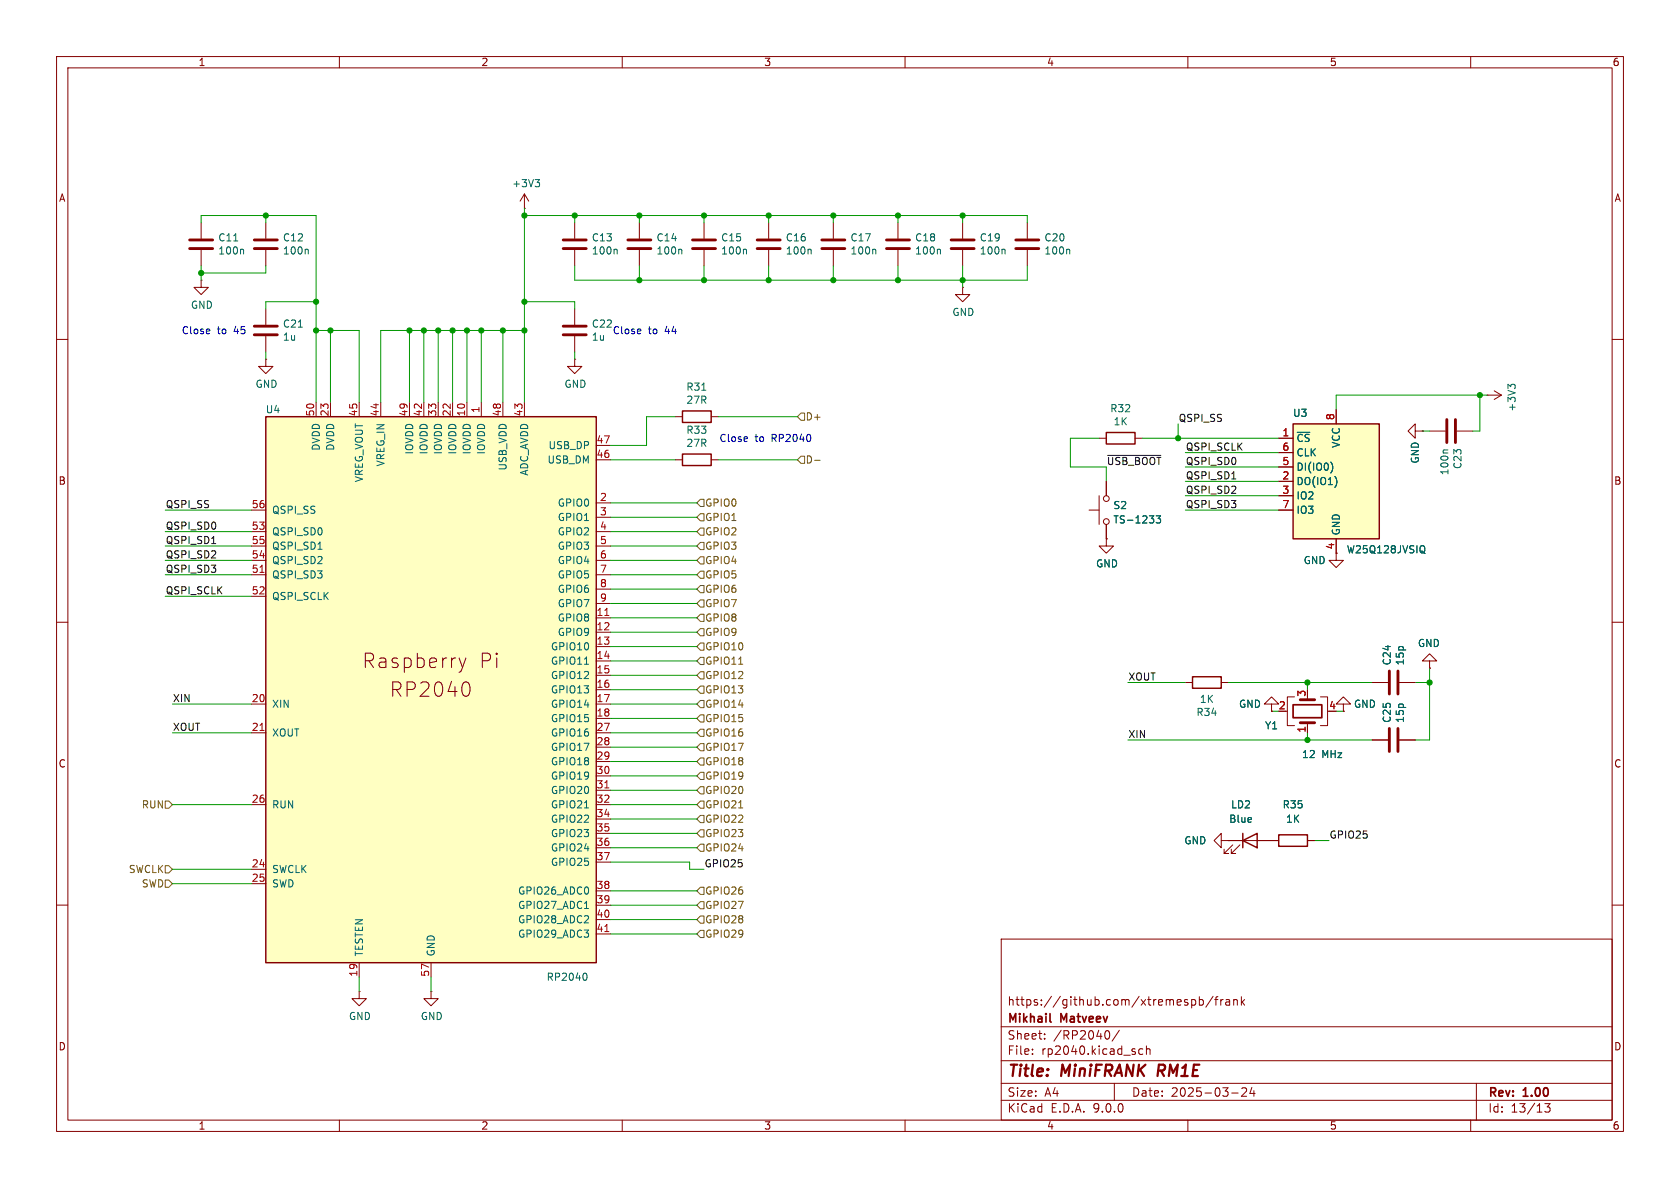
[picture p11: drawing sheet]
<svg xmlns="http://www.w3.org/2000/svg" width="297mm" height="210mm" viewBox="0 0 297 210" stroke-linecap="round" stroke-linejoin="round" font-family="sans-serif">
<g fill="none" stroke="#840000" stroke-width=".18">
<path d="M10 10h277v190h-277zM12 12h273v186h-273zM60 10v2M110 10v2M160 10v2M210 10v2M260 10v2M181.6 39.4v2.8M47 54.6v2.8M47 59.4v2.8M181.6 44.2v2.8M10 60h2"/>
<path d="M47 63.5v1.3h1.3l-1.3 1.2-1.3-1.2h1.3M47 63.5h.1M285 60h2M10 110h2M285 110h2M10 160h2M177 166h108v32h-108zM210.7 176.8l.4-.1 .3 .3v.4l-.2 .2h-.5M212 176.8l.5-.1 .2 .3v.4l-.1 .2h-.6M212 176.2v1.5M214.5 176.1l-1.3 2M214.7 176.7h.6"/>
<path d="M215.3 176.2l-.3 .2v1.3M215.8 176.7v1M216.2 176.7l-.2 .1-.2 .2M216.7 176.8h.6l.1 .9M217.4 177.1h-.5a.29 .29 0 0 0-.2 .3 .29 .29 0 0 0 .2 .3l.5-.1M218.1 176.8l.2-.1 .4 .1v.9M218.1 176.7v1M219.5 176.2v1.5M219.6 177.1l.4 .6M220 176.7l-.5 .6M285 160h2M60 198v2"/>
<path d="M110 198v2M160 198v2M177 194.5h108M177 191.5h108M177 187.5h108M177 181.5h108M182.5 186.3v.1M182.5 185.5v.1M184.7 183.6v.1M184.7 182.8v.1M195.7 182.2a.81 .81 0 0 1 .6 .6 .81 .81 0 0 1-.3 .8l-.3 .1M197 191.5v3"/>
<path d="M197.9 182.1l-1.3 2M202 185.5l-.4-.1-.3 .3v.4l.2 .2h.5M202.7 185.5l.2-.1 .3 .1 .1 .9M202.7 184.9v1.5M210 198v2M217.7 193.2h1.2M219.5 192.4l.6-.1 .2 .1 .1 .3-.9 1.1h.9M221.3 192.2l-.3 1.1h.9M221.7 192.8v1M260 198v2M261 191.5v6.5M273.1 195.1h.9l-.5 .6 .5 .1v.7l-.3 .1h-.4l-.2-.1"/>
</g>
<path d="M204.9 188.2l-.3 2" fill="none" stroke="#840000" stroke-width=".4"/>
<path d="M185.6 180.5l.2 .2" fill="none" stroke="#840000" stroke-width=".3"/>
<path d="M45 57.7h4M45 59.2h4M179.6 42.4h4M179.6 43.9h4" fill="none" stroke="#840000" stroke-width=".51"/>
<path d="M52.7 57.8h.8M188.9 44.1l.2 .1v.7" fill="none" stroke="#006464" stroke-width=".18"/>
<path d="M228.6 74.9h15.2v20.4h-15.2z" fill="#ffffc2"/>
<path d="M120.6 72.6h5.1v2.1h-5.1zM195.6 76.5h5.1v2h-5.1zM228.6 74.9h15.2v20.4h-15.2zM120.6 80.3h5.1v2h-5.1zM210.8 119.6h5.1v2.1h-5.1zM219.7 148.6l2.5-1.3v2.6zM219.7 147.3v2.6M226.1 147.6h5v2h-5z" fill="none" stroke="#840000" stroke-width=".25"/>
<g fill="none" stroke="#840000" stroke-width=".18">
<path d="M35.6 39.4v2.8M47 39.4v2.8M92.7 36.8h.1M92.7 34.3l-.8 1.3M92.7 34.3l.8 1.3M92.7 34.3v2.5M113 39.4v2.8M124.5 39.4v2.8M135.9 39.4v2.8M147.3 39.4v2.8M158.7 39.4v2.8M35.6 49.5v1.3h1.2l-1.2 1.3-1.3-1.3h1.3"/>
<path d="M35.6 49.5h.1M35.6 44.2v2.8M47 44.2v2.8M113 44.2v2.8M124.5 44.2v2.8M135.9 44.2v2.8M147.3 44.2v2.8M158.7 44.2v2.8M170.2 50.8v1.3h1.2l-1.2 1.2-1.3-1.2h1.3M170.2 50.8h.1M119.4 73.7h1.2M125.7 73.7h1.3"/>
<path d="M194.3 77.5h1.3M200.7 77.5h1.2M226.1 77.5h2.5M236.2 72.4v2.5M250.2 76.2v-1.3l-1.3 1.3 1.3 1.3v-1.3h1.3M251.5 76.2h.1M252.7 76.2h2.8M257.6 76.2h2.7M262.9 69.9h.1M262.9 69.9h2.5M264.2 69.1l1.2 .8M265.4 69.9l-1.2 .7"/>
<path d="M119.4 81.3h1.2M125.7 81.3h1.3M226.1 80h2.5M226.1 82.6h2.5M226.1 85.1h2.5M226.1 87.6h2.5M226.1 90.2h2.5M236.2 95.3v3.8h1.3l-1.3 1.2-1.3-1.2h1.3M252.7 116.8h1.3l-1.3-1.2-1.2 1.2h1.2v1.3M252.7 118.1h.1M209.5 120.7h1.3M215.9 120.7h1.3"/>
<path d="M224.8 124.5h1.3l-1.3-1.3-1.3 1.3h1.3v1.2M224.8 125.7h.1M227.3 125.7h.3M228.9 123.2h-1.3v5.1h1.3M231.1 127.8v1.7M233.4 123.2h1.3v5.1h-1.3M237.5 124.5h1.3l-1.3-1.3-1.3 1.3h1.3v1.2M237.5 125.7h.1M242.6 130.8h2.8M242.6 120.7h2.8M247.4 130.8h2.8M247.4 120.7h2.8"/>
<path d="M215.9 148.6v-1.3l-1.3 1.3 1.3 1.3v-1.3h1.3M217.2 148.6h.1M217.2 148.6h8.9M217.9 149.4l-1.5 1.5h.8h-.8v-.8M219.2 149.4l-1.5 1.5h.7h-.7v-.8M231.1 148.6h1.3"/>
</g>
<g fill="none" stroke="#006464" stroke-width=".18">
<path d="M94.6 31.7h.8l-.4 .5M95.1 32.2l.3 .3v.3l-.3 .2M41.3 42.6h.7M42.9 44.1l.2 .1v.7M54.3 44.1l.2 .1v.7M120.4 44.1l.1 .1v.7M131.8 44.1l.2 .1v.7M143.2 44.1l.2 .1v.7M154.6 44.1l.2 .1v.7M166.1 44.1l.2 .1v.7M124.1 69h.7M256 79.5h-.7l-.2 .2"/>
<path d="M267.1 68.4l-.5-.5v.8M267.1 68.2l.2-.3h.3l.3 .3M235.3 81.7a1.49 1.49 0 0 1 0 1.9M236.3 84.8v.8M251.5 97.5l.4 .4M251.6 96.5h.1a.81 .81 0 0 1-.1 1.2"/>
</g>
<g fill="none" stroke="#840000" stroke-width=".51">
<path d="M33.5 42.4h4.1M33.5 43.9h4.1M45 42.4h4M45 43.9h4M111 42.4h4.1M111 43.9h4.1M122.4 42.4h4.1M122.4 43.9h4.1M133.9 42.4h4M133.9 43.9h4M145.3 42.4h4.1M145.3 43.9h4.1"/>
<path d="M156.7 42.4h4.1M156.7 43.9h4.1M255.8 74.2v4M257.3 74.2v4M245.6 118.6v4.1M247.1 118.6v4.1M229.9 127.8h2.5M229.9 123.7h2.5M245.6 128.8v4M247.1 128.8v4"/>
</g>
<path d="M228.6 124.6h5.1v2.3h-5.1z" fill="none" stroke="#840000" stroke-width=".3"/>
<path d="M47 73.7h58.4v96.5h-58.4z" fill="#ffffc2"/>
<path d="M47 73.7h58.4v96.5h-58.4z" fill="none" stroke="#840000" stroke-width=".25"/>
<g fill="none" stroke="#840000" stroke-width=".18">
<path d="M101.6 39.4v2.8M170.2 39.4v2.8M101.6 44.2v2.8M101.6 54.6v2.8M101.6 59.4v2.8M170.2 44.2v2.8M55.9 71.1v2.6M58.4 71.1v2.6M63.5 71.1v2.6M67.3 71.1v2.6M72.4 71.1v2.6M74.9 71.1v2.6"/>
<path d="M77.5 71.1v2.6M80 71.1v2.6M82.5 71.1v2.6M85.1 71.1v2.6M88.9 71.1v2.6M92.7 71.1v2.6M101.6 63.5v1.3h1.3l-1.3 1.2-1.3-1.2h1.3M101.6 63.5h.1M105.4 78.7h2.5M226.1 77.5h2.5M236.2 72.4v2.5M251.5 76.2h.1"/>
<path d="M44.4 90.2h2.6M44.4 94h2.6M44.4 96.5h2.6M44.4 99.1h2.6M105.4 94h2.5M105.4 96.5h2.5M105.4 99.1h2.5M105.4 81.3h2.5M105.4 88.9h2.5M105.4 91.4h2.5M192.5 90.2h1.8M194.3 87.6v5.1"/>
<path d="M195.6 95.3v1.2h1.2l-1.2 1.3-1.3-1.3h1.3M195.6 95.3h.1M195.6 85.1v2.5M195.6 92.7v2.6M226.1 90.2h2.5M226.1 80h2.5M226.1 82.6h2.5M226.1 85.1h2.5M226.1 87.6h2.5M236.2 95.3v2.5M44.4 101.6h2.6M44.4 105.4h2.6"/>
<path d="M81.2 116.3l.6 1.7M81.8 118l-.3 .6M82.4 116.3l-.6 1.7M105.4 101.6h2.5M105.4 104.1h2.5M105.4 106.7h2.5M105.4 109.2h2.5M105.4 111.8h2.5M105.4 114.3h2.5M105.4 116.8h2.5M105.4 119.4h2.5M252.7 118.1h.1"/>
<path d="M44.4 124.5h2.6M44.4 129.5h2.6M82.7 120.7a1.9 1.9 0 0 1 0 2.3M105.4 124.5h2.5M105.4 129.5h2.5M105.4 121.9h2.5M105.4 127h2.5M105.4 132.1h2.5M105.4 134.6h2.5M105.4 137.2h2.5M105.4 139.7h2.5M224.8 125.7h.1"/>
<path d="M231.1 128.3v1.2M237.5 125.7h.1M242.6 120.7h2.8M242.6 130.8h2.8M247.4 120.7h2.8M247.4 130.8h2.8M44.4 142.2h2.6M44.4 153.7h2.6M44.4 156.2h2.6M105.4 142.2h2.5M105.4 144.8h2.5M105.4 147.3h2.5"/>
<path d="M105.4 149.9h2.5M105.4 152.4h2.5M105.4 157.5h2.5M217.2 148.6h.1M217.2 148.6h2.5M222.2 148.6h3.9M231.1 148.6h1.3M63.5 175.3v1.2h1.3l-1.3 1.3-1.3-1.3h1.3M63.5 175.3h.1M63.5 170.2v2.5M76.2 175.3v1.2h1.3l-1.3 1.3-1.3-1.3h1.3M76.2 175.3h.1"/>
<path d="M76.2 170.2v2.5M105.4 160h2.5M105.4 162.6h2.5M105.4 165.1h2.5"/>
<circle cx="195.6" cy="92.2" r=".51"/>
<circle cx="195.6" cy="88.1" r=".51"/>
</g>
<path d="M108.9 44.1l.2 .1v.7M177.5 44.1l.2 .1v.7M56.2 97.1h.7M204.4 91.2h.8l-.4 .5 .3 .1v.5l-.2 .2-.5-.2M235.3 81.7a1.49 1.49 0 0 1 0 1.9M236.3 84.8v.8M251.5 97.5l.4 .4M251.6 96.5h.1a.81 .81 0 0 1-.1 1.2M103.3 117.4h.8M103.3 142.8h.8M103.3 160.6h.8M103.5 172a.79 .79 0 0 1 0 1.3" fill="none" stroke="#006464" stroke-width=".18"/>
<path d="M46 101.2h.7M106.9 108.8h.7M46 129.1h.7M106.9 139.3h.7M106.9 164.7h.7" fill="none" stroke="#a90000" stroke-width=".18"/>
<path d="M99.6 42.4h4M99.6 43.9h4M99.6 57.7h4M99.6 59.2h4M168.1 42.4h4.1M168.1 43.9h4.1" fill="none" stroke="#840000" stroke-width=".51"/>
<g fill="none" stroke="#725600" stroke-width=".18">
<path d="M141.6 73h.6v1.3h-.6l-.6-.6zM123.8 93.3h.7v1.3h-.7l-.6-.6zM123.8 95.9h.7v1.3h-.7l-.6-.7zM123.8 90.8h.7v1.3h-.7l-.6-.7zM123.8 98.4h.7v1.3h-.7l-.6-.6zM123.8 88.3h.7v1.2h-.7l-.6-.6zM141.6 80.6h.6v1.3h-.6l-.6-.6zM144 81.4h1M123.8 108.6h.7v1.3h-.7l-.6-.7zM123.8 116.2h.7v1.3h-.7l-.6-.7zM123.8 106h.7v1.3h-.7l-.6-.6zM123.8 113.7h.7v1.2h-.7l-.6-.6z"/>
<path d="M123.8 118.7h.7v1.3h-.7l-.6-.6zM123.8 111.1h.7v1.3h-.7l-.6-.6zM123.8 101h.7v1.2h-.7l-.6-.6zM123.8 103.5h.7v1.3h-.7l-.6-.7zM130.6 117.4h.7M123.8 126.4h.7v1.2h-.7l-.6-.6zM123.8 128.9h.7v1.3h-.7l-.6-.7zM123.8 139.1h.7v1.2h-.7l-.6-.6zM123.8 123.8h.7v1.3h-.7l-.6-.6zM123.8 131.4h.7v1.3h-.7l-.6-.6zM123.8 136.5h.7v1.3h-.7l-.6-.6zM123.8 121.3h.7v1.3h-.7l-.6-.7z"/>
<path d="M123.8 134h.7v1.3h-.7l-.6-.7zM29.2 141.6h.6l.7 .6-.7 .7h-.6zM29.2 153h.6l.7 .7-.7 .6h-.6zM29.2 155.6h.6l.7 .6-.7 .6h-.6zM123.8 156.8h.7v1.3h-.7l-.6-.6zM123.8 159.4h.7v1.3h-.7l-.6-.7zM123.8 141.6h.7v1.3h-.7l-.6-.7zM123.8 144.1h.7v1.3h-.7l-.6-.6zM123.8 146.7h.7v1.3h-.7l-.6-.7zM123.8 149.2h.7v1.3h-.7l-.6-.6zM130.6 142.8h.7M123.8 161.9h.7v1.3h-.7l-.6-.6z"/>
<path d="M123.8 164.5h.7v1.2h-.7l-.6-.6z"/>
</g>
<path d="M37.4 96.1h.7M195.8 80.5h9.4M217.8 84.7h.7" fill="none" stroke="#0f0f0f" stroke-width=".18"/>
<g fill="none" stroke="#009600" stroke-width=".18">
<path d="M35.6 39.4v-1.3h20.3v33M47 38.1v1.3M92.7 38.1h88.9v1.3M92.7 36.8v34.3M101.6 38.1v1.3M113 38.1v1.3M124.5 38.1v1.3M135.9 38.1v1.3M147.3 38.1v1.3M158.7 38.1v1.3M170.2 38.1v1.3M35.6 47v2.5"/>
<path d="M47 47v1.3h-11.4M55.9 58.4h7.6v12.7M55.9 53.3h-8.9v1.3M58.4 58.4v12.7M72.4 58.4v12.7M74.9 58.4v12.7M77.5 58.4v12.7M80 58.4v12.7M82.5 58.4v12.7M85.1 58.4v12.7M88.9 58.4v12.7M92.7 58.4h-25.4v12.7"/>
<path d="M92.7 53.3h8.9v1.3M101.6 47v2.5h80v-2.5M113 47v2.5M124.5 47v2.5M135.9 47v2.5M147.3 47v2.5M158.7 47v2.5M170.2 47v3.8M47 62.2v1.3M101.6 62.2v1.3M119.4 73.7h-5.1v5h-6.4M127 73.7h14"/>
<path d="M194.3 77.5h-5.1v5.1h6.4v2.5M201.9 77.5h24.2M208.3 74.9v2.6M251.5 76.2h1.2M261.6 69.9v6.3h-1.3M262.9 69.9h-26.7v2.5M29.2 94h15.2M29.2 96.5h15.2M29.2 99.1h15.2M29.2 90.2h15.2M107.9 94h15.3M107.9 91.4h15.3"/>
<path d="M107.9 96.5h15.3M107.9 99.1h15.3M107.9 81.3h11.5M107.9 88.9h15.3M127 81.3h14M209.5 90.2h16.6M209.5 82.6h16.6M209.5 80h16.6M209.5 87.6h16.6M209.5 85.1h16.6M29.2 101.6h15.2M29.2 105.4h15.2"/>
<path d="M107.9 119.4h15.3M107.9 116.8h15.3M107.9 109.2h15.3M107.9 111.8h15.3M107.9 106.7h15.3M107.9 114.3h15.3M107.9 101.6h15.3M107.9 104.1h15.3M252.7 118.1v12.7h-2.5M30.5 124.5h13.9M30.5 129.5h13.9M107.9 121.9h15.3"/>
<path d="M107.9 124.5h15.3M107.9 127h15.3M107.9 129.5h15.3M107.9 139.7h15.3M107.9 132.1h15.3M107.9 137.2h15.3M107.9 134.6h15.3M199.4 120.7h10.1M199.4 130.8h43.2M217.2 120.7h25.4M224.8 125.7h1.3M231.1 120.7v1.2"/>
<path d="M231.1 129.5v1.3M236.2 125.7h1.3M250.2 120.7h2.5M30.5 153.7h13.9M30.5 142.2h13.9M30.5 156.2h13.9M107.9 152.4h14v1.3h2.6M107.9 142.2h15.3M107.9 157.5h15.3M107.9 147.3h15.3M107.9 149.9h15.3M107.9 144.8h15.3"/>
<path d="M232.4 148.6h2.5M63.5 172.7v2.6M76.2 172.7v2.6M107.9 160h15.3M107.9 165.1h15.3M107.9 162.6h15.3"/>
</g>
<g fill="#009600" stroke="#009600" stroke-width=".18">
<circle cx="170.2" cy="49.5" r=".46"/>
<circle cx="208.3" cy="77.5" r=".46"/>
<circle cx="261.6" cy="69.9" r=".46"/>
<circle cx="170.2" cy="38.1" r=".46"/>
<circle cx="92.7" cy="53.3" r=".46"/>
<circle cx="92.7" cy="58.4" r=".46"/>
<circle cx="113" cy="49.5" r=".46"/>
<circle cx="113" cy="38.1" r=".46"/>
<circle cx="82.5" cy="58.4" r=".46"/>
<circle cx="80" cy="58.4" r=".46"/>
<circle cx="77.5" cy="58.4" r=".46"/>
<circle cx="101.6" cy="38.1" r=".46"/>
<circle cx="92.7" cy="38.1" r=".46"/>
<circle cx="88.9" cy="58.4" r=".46"/>
<circle cx="85.1" cy="58.4" r=".46"/>
<circle cx="58.4" cy="58.4" r=".46"/>
<circle cx="72.4" cy="58.4" r=".46"/>
<circle cx="55.9" cy="53.3" r=".46"/>
<circle cx="35.6" cy="48.3" r=".46"/>
<circle cx="55.9" cy="58.4" r=".46"/>
<circle cx="47" cy="38.1" r=".46"/>
<circle cx="74.9" cy="58.4" r=".46"/>
<circle cx="158.7" cy="49.5" r=".46"/>
<circle cx="147.3" cy="49.5" r=".46"/>
<circle cx="135.9" cy="38.1" r=".46"/>
<circle cx="147.3" cy="38.1" r=".46"/>
<circle cx="135.9" cy="49.5" r=".46"/>
<circle cx="158.7" cy="38.1" r=".46"/>
<circle cx="124.5" cy="38.1" r=".46"/>
<circle cx="124.5" cy="49.5" r=".46"/>
<circle cx="252.7" cy="120.7" r=".46"/>
<circle cx="231.1" cy="120.7" r=".46"/>
<circle cx="231.1" cy="130.8" r=".46"/>
</g>
<g font-size="3.5" fill="#840000">
<text x="64" y="118.3">Raspberry</text>
<text x="84.6" y="118.3">Pi</text>
<text x="68.8" y="123.4">RP2040</text>
</g>
<g font-size="2.8" fill="#840000">
<text x="178" y="190.9">Title:</text>
<text x="187.7" y="190.9">MiniFRANK</text>
<text x="205.5" y="190.9">RM1E</text>
</g>
<g font-size="2.1" fill="#840000">
<text x="178" y="178">https://github.com/xtremespb/frank</text>
<text x="178" y="184">Sheet:</text>
<text x="178" y="181.2">Mikhail</text>
<text x="186.2" y="184">/RP2040/</text>
<text x="187.6" y="181.2">Matveev</text>
<text x="178" y="186.7">File:</text>
<text x="184.1" y="186.7">rp2040.kicad_sch</text>
<text x="178" y="196.9">KiCad</text>
<text x="178" y="194.1">Size:</text>
<text x="184.7" y="194.1">A4</text>
<text x="185.7" y="196.9">E.D.A.</text>
<text x="193.3" y="196.9">9.0.0</text>
<text x="200" y="194.1">Date:</text>
<text x="207" y="194.1">2025-03-24</text>
<text x="263" y="194.3">Rev:</text>
<text x="263" y="196.9">Id:</text>
<text x="267.1" y="196.9">13/13</text>
<text x="269.4" y="194.3">1.00</text>
</g>
<g font-size="1.8" fill="#840000">
<text x="35" y="11.9">1</text>
<text x="85" y="11.9">2</text>
<text x="135" y="11.9">3</text>
<text x="185" y="11.9">4</text>
<text x="235" y="11.9">5</text>
<text x="285" y="11.9">6</text>
<text x="10.3" y="35.9">A</text>
<text x="285.3" y="35.9">A</text>
<text x="10.3" y="85.9">B</text>
<text x="285.3" y="85.9">B</text>
<text x="236" y="97.2" transform="rotate(-90 236 97.2)">4</text>
<text x="10.3" y="135.9">C</text>
<text x="285.3" y="135.9">C</text>
<text x="10.3" y="185.9">D</text>
<text x="285.3" y="185.9">D</text>
<text x="35" y="199.9">1</text>
<text x="85" y="199.9">2</text>
<text x="135" y="199.9">3</text>
<text x="185" y="199.9">4</text>
<text x="235" y="199.9">5</text>
<text x="285" y="199.9">6</text>
</g>
<g font-size="1.8" fill="#006464">
<text x="90.4" y="33.3">+3V3</text>
<text x="38.5" y="45.2">100n</text>
<text x="38.5" y="42.9">C11</text>
<text x="49.9" y="45.2">100n</text>
<text x="49.9" y="42.9">C12</text>
<text x="104.5" y="45.2">100n</text>
<text x="104.5" y="42.9">C13</text>
<text x="116" y="45.2">100n</text>
<text x="116" y="42.9">C14</text>
<text x="127.4" y="45.2">100n</text>
<text x="127.4" y="42.9">C15</text>
<text x="138.8" y="45.2">100n</text>
<text x="138.8" y="42.9">C16</text>
<text x="150.3" y="45.2">100n</text>
<text x="150.3" y="42.9">C17</text>
<text x="161.7" y="45.2">100n</text>
<text x="161.7" y="42.9">C18</text>
<text x="173.1" y="45.2">100n</text>
<text x="173.1" y="42.9">C19</text>
<text x="184.5" y="45.2">100n</text>
<text x="184.5" y="42.9">C20</text>
<text x="33.7" y="54.8">GND</text>
<text x="49.9" y="58.1">C21</text>
<text x="104.5" y="58.1">C22</text>
<text x="168.3" y="56.1">GND</text>
<text x="49.9" y="60.4">1u</text>
<text x="104.5" y="60.4">1u</text>
<text x="45.1" y="68.8">GND</text>
<text x="99.7" y="68.8">GND</text>
<text x="121.2" y="69.3">R31</text>
<text x="121.2" y="71.6">27R</text>
<text x="46.9" y="73.3">U4</text>
<text x="121.2" y="76.9">R33</text>
<text x="196.2" y="73.1">R32</text>
<text x="196.8" y="75.4">1K</text>
<text x="228.5" y="73.9">U3</text>
<text x="268.1" y="72.9" transform="rotate(-90 268.1 72.9)">+3V3</text>
<text x="56.7" y="79.8" transform="rotate(-90 56.7 79.8)">DVDD</text>
<text x="59.3" y="79.8" transform="rotate(-90 59.3 79.8)">DVDD</text>
<text x="68.2" y="82.6" transform="rotate(-90 68.2 82.6)">VREG_IN</text>
<text x="73.3" y="80.4" transform="rotate(-90 73.3 80.4)">IOVDD</text>
<text x="75.8" y="80.4" transform="rotate(-90 75.8 80.4)">IOVDD</text>
<text x="78.3" y="80.4" transform="rotate(-90 78.3 80.4)">IOVDD</text>
<text x="80.9" y="80.4" transform="rotate(-90 80.9 80.4)">IOVDD</text>
<text x="83.4" y="80.4" transform="rotate(-90 83.4 80.4)">IOVDD</text>
<text x="86" y="80.4" transform="rotate(-90 86 80.4)">IOVDD</text>
<text x="89.8" y="83.3" transform="rotate(-90 89.8 83.3)">USB_VDD</text>
<text x="96.7" y="82.1">USB_DM</text>
<text x="96.9" y="79.6">USB_DP</text>
<text x="121.2" y="79.2">27R</text>
<text x="229.1" y="78.3">~{CS}</text>
<text x="229.1" y="80.9">CLK</text>
<text x="229.1" y="83.4">DI(IO0)</text>
<text x="237.1" y="79.3" transform="rotate(-90 237.1 79.3)">VCC</text>
<text x="251.1" y="82" transform="rotate(-90 251.1 82)">GND</text>
<text x="258.6" y="83" transform="rotate(-90 258.6 83)">C23</text>
<text x="64.4" y="85.3" transform="rotate(-90 64.4 85.3)">VREG_VOUT</text>
<text x="93.6" y="84.2" transform="rotate(-90 93.6 84.2)">ADC_AVDD</text>
<text x="98.5" y="89.8">GPIO0</text>
<text x="229.1" y="86">DO(IO1)</text>
<text x="229.1" y="88.5">IO2</text>
<text x="256.3" y="84.1" transform="rotate(-90 256.3 84.1)">100n</text>
<text x="48" y="91">QSPI_SS</text>
<text x="48" y="94.8">QSPI_SD0</text>
<text x="98.5" y="92.3">GPIO1</text>
<text x="98.5" y="94.8">GPIO2</text>
<text x="196.7" y="92.7">TS-1233</text>
<text x="196.7" y="90.2">S2</text>
<text x="229.1" y="91">IO3</text>
<text x="237.1" y="94.7" transform="rotate(-90 237.1 94.7)">GND</text>
<text x="48" y="97.4">QSPI_SD1</text>
<text x="48" y="99.9">QSPI_SD2</text>
<text x="98.5" y="97.4">GPIO3</text>
<text x="98.5" y="99.9">GPIO4</text>
<text x="193.7" y="100.5">GND</text>
<text x="230.4" y="99.9">GND</text>
<text x="238" y="98">W25Q128JVSIQ</text>
<text x="48" y="102.5">QSPI_SD3</text>
<text x="48" y="106.3">QSPI_SCLK</text>
<text x="98.5" y="102.5">GPIO5</text>
<text x="98.5" y="105">GPIO6</text>
<text x="98.5" y="107.5">GPIO7</text>
<text x="98.5" y="110.1">GPIO8</text>
<text x="98.5" y="112.6">GPIO9</text>
<text x="97.3" y="115.2">GPIO10</text>
<text x="97.3" y="117.7">GPIO11</text>
<text x="246.1" y="117.7" transform="rotate(-90 246.1 117.7)">C24</text>
<text x="248.4" y="117.7" transform="rotate(-90 248.4 117.7)">15p</text>
<text x="250.6" y="114.6">GND</text>
<text x="48" y="125.3">XIN</text>
<text x="97.3" y="120.2">GPIO12</text>
<text x="97.3" y="122.8">GPIO13</text>
<text x="97.3" y="125.3">GPIO14</text>
<text x="212" y="124.5">1K</text>
<text x="218.9" y="125.3">GND</text>
<text x="239.3" y="125.3">GND</text>
<text x="48" y="130.4">XOUT</text>
<text x="97.3" y="127.9">GPIO15</text>
<text x="97.3" y="130.4">GPIO16</text>
<text x="211.4" y="126.8">R34</text>
<text x="223.5" y="129.1">Y1</text>
<text x="246.1" y="127.9" transform="rotate(-90 246.1 127.9)">C25</text>
<text x="248.4" y="127.9" transform="rotate(-90 248.4 127.9)">15p</text>
<text x="97.3" y="132.9">GPIO17</text>
<text x="97.3" y="135.5">GPIO18</text>
<text x="230.1" y="134.2">12</text>
<text x="233.7" y="134.2">MHz</text>
<text x="48" y="143.1">RUN</text>
<text x="97.3" y="138">GPIO19</text>
<text x="97.3" y="140.6">GPIO20</text>
<text x="97.3" y="143.1">GPIO21</text>
<text x="217.5" y="143.1">LD2</text>
<text x="226.7" y="143.1">R35</text>
<text x="97.3" y="145.6">GPIO22</text>
<text x="97.3" y="148.2">GPIO23</text>
<text x="209.3" y="149.5">GND</text>
<text x="217.2" y="145.6">Blue</text>
<text x="227.3" y="145.6">1K</text>
<text x="48" y="154.5">SWCLK</text>
<text x="97.3" y="150.7">GPIO24</text>
<text x="97.3" y="153.3">GPIO25</text>
<text x="48" y="157.1">SWD</text>
<text x="91.5" y="158.3">GPIO26_ADC0</text>
<text x="91.5" y="160.9">GPIO27_ADC1</text>
<text x="91.5" y="163.4">GPIO28_ADC2</text>
<text x="91.5" y="166">GPIO29_ADC3</text>
<text x="64.4" y="169.2" transform="rotate(-90 64.4 169.2)">TESTEN</text>
<text x="77.1" y="169.2" transform="rotate(-90 77.1 169.2)">GND</text>
<text x="96.5" y="173.6">RP2040</text>
<text x="61.6" y="180.5">GND</text>
<text x="74.3" y="180.5">GND</text>
</g>
<g font-size="1.8" fill="#0000c2">
<text x="32" y="59.3">Close</text>
<text x="38.4" y="59.3">to</text>
<text x="41.4" y="59.3">45</text>
<text x="108.2" y="59.3">Close</text>
<text x="114.6" y="59.3">to</text>
<text x="117.6" y="59.3">44</text>
<text x="127.1" y="78.3">Close</text>
<text x="133.5" y="78.3">to</text>
<text x="136.5" y="78.3">RP2040</text>
</g>
<g font-size="1.8" fill="#a90000">
<text x="55.6" y="73.7" transform="rotate(-90 55.6 73.7)">50</text>
<text x="58.2" y="73.7" transform="rotate(-90 58.2 73.7)">23</text>
<text x="63.2" y="73.7" transform="rotate(-90 63.2 73.7)">45</text>
<text x="67.1" y="73.7" transform="rotate(-90 67.1 73.7)">44</text>
<text x="72.1" y="73.7" transform="rotate(-90 72.1 73.7)">49</text>
<text x="74.7" y="73.7" transform="rotate(-90 74.7 73.7)">42</text>
<text x="77.2" y="73.7" transform="rotate(-90 77.2 73.7)">33</text>
<text x="79.8" y="73.7" transform="rotate(-90 79.8 73.7)">22</text>
<text x="82.3" y="73.7" transform="rotate(-90 82.3 73.7)">10</text>
<text x="84.8" y="73.1" transform="rotate(-90 84.8 73.1)">1</text>
<text x="88.6" y="73.7" transform="rotate(-90 88.6 73.7)">48</text>
<text x="92.5" y="73.7" transform="rotate(-90 92.5 73.7)">43</text>
<text x="226.6" y="77.2">1</text>
<text x="236" y="74.4" transform="rotate(-90 236 74.4)">8</text>
<text x="105.4" y="78.5">47</text>
<text x="105.4" y="81">46</text>
<text x="226.6" y="79.8">6</text>
<text x="226.6" y="82.3">5</text>
<text x="44.4" y="89.9">56</text>
<text x="106" y="88.6">2</text>
<text x="226.6" y="84.8">2</text>
<text x="226.6" y="87.4">3</text>
<text x="226.6" y="89.9">7</text>
<text x="44.4" y="93.7">53</text>
<text x="106" y="91.2">3</text>
<text x="106" y="93.7">4</text>
<text x="44.4" y="96.3">55</text>
<text x="44.4" y="98.8">54</text>
<text x="44.4" y="101.3">51</text>
<text x="106" y="96.3">5</text>
<text x="106" y="98.8">6</text>
<text x="106" y="101.3">7</text>
<text x="44.4" y="105.2">52</text>
<text x="106" y="103.9">8</text>
<text x="106" y="106.4">9</text>
<text x="105.4" y="109">11</text>
<text x="105.4" y="111.5">12</text>
<text x="105.4" y="114">13</text>
<text x="105.4" y="116.6">14</text>
<text x="105.4" y="119.1">15</text>
<text x="44.4" y="124.2">20</text>
<text x="105.4" y="121.7">16</text>
<text x="105.4" y="124.2">17</text>
<text x="226" y="125.5">2</text>
<text x="230.9" y="123.3" transform="rotate(-90 230.9 123.3)">3</text>
<text x="234.9" y="125.5">4</text>
<text x="44.4" y="129.3">21</text>
<text x="105.4" y="126.7">18</text>
<text x="105.4" y="129.3">27</text>
<text x="105.4" y="131.8">28</text>
<text x="230.9" y="129.6" transform="rotate(-90 230.9 129.6)">1</text>
<text x="105.4" y="134.4">29</text>
<text x="105.4" y="136.9">30</text>
<text x="44.4" y="142">26</text>
<text x="105.4" y="139.4">31</text>
<text x="105.4" y="142">32</text>
<text x="105.4" y="144.5">34</text>
<text x="105.4" y="147.1">35</text>
<text x="105.4" y="149.6">36</text>
<text x="44.4" y="153.4">24</text>
<text x="44.4" y="156">25</text>
<text x="105.4" y="152.1">37</text>
<text x="105.4" y="157.2">38</text>
<text x="105.4" y="159.8">39</text>
<text x="105.4" y="162.3">40</text>
<text x="105.4" y="164.8">41</text>
<text x="63.2" y="172.8" transform="rotate(-90 63.2 172.8)">19</text>
<text x="75.9" y="172.8" transform="rotate(-90 75.9 172.8)">57</text>
</g>
<g font-size="1.8" fill="#725600">
<text x="142.3" y="74.5">D+</text>
<text x="142.3" y="82.1">D-</text>
<text x="124.6" y="89.8">GPIO0</text>
<text x="124.6" y="94.8">GPIO2</text>
<text x="124.6" y="92.3">GPIO1</text>
<text x="124.6" y="97.4">GPIO3</text>
<text x="124.6" y="99.9">GPIO4</text>
<text x="124.6" y="107.5">GPIO7</text>
<text x="124.6" y="102.5">GPIO5</text>
<text x="124.6" y="105">GPIO6</text>
<text x="124.6" y="110.1">GPIO8</text>
<text x="124.6" y="112.6">GPIO9</text>
<text x="124.6" y="117.7">GPIO11</text>
<text x="124.6" y="115.2">GPIO10</text>
<text x="124.6" y="125.3">GPIO14</text>
<text x="124.6" y="122.8">GPIO13</text>
<text x="124.6" y="120.2">GPIO12</text>
<text x="124.6" y="127.9">GPIO15</text>
<text x="124.6" y="130.4">GPIO16</text>
<text x="124.6" y="132.9">GPIO17</text>
<text x="124.6" y="135.5">GPIO18</text>
<text x="25" y="143.1">RUN</text>
<text x="124.6" y="143.1">GPIO21</text>
<text x="124.6" y="140.6">GPIO20</text>
<text x="124.6" y="138">GPIO19</text>
<text x="124.6" y="145.6">GPIO22</text>
<text x="124.6" y="148.2">GPIO23</text>
<text x="22.7" y="154.5">SWCLK</text>
<text x="124.6" y="150.7">GPIO24</text>
<text x="25" y="157.1">SWD</text>
<text x="124.6" y="158.3">GPIO26</text>
<text x="124.6" y="160.9">GPIO27</text>
<text x="124.6" y="163.4">GPIO28</text>
<text x="124.6" y="166">GPIO29</text>
</g>
<g font-size="1.8" fill="#0f0f0f">
<text x="208.3" y="74.7">QSPI_SS</text>
<text x="195.6" y="82.3">~{USB_BOOT}</text>
<text x="209.5" y="82.3">QSPI_SD0</text>
<text x="209.5" y="79.7">QSPI_SCLK</text>
<text x="29.2" y="89.9">QSPI_SS</text>
<text x="209.5" y="87.4">QSPI_SD2</text>
<text x="209.5" y="84.8">QSPI_SD1</text>
<text x="209.5" y="89.9">QSPI_SD3</text>
<text x="29.2" y="93.7">QSPI_SD0</text>
<text x="29.2" y="96.3">QSPI_SD1</text>
<text x="29.2" y="101.3">QSPI_SD3</text>
<text x="29.2" y="98.8">QSPI_SD2</text>
<text x="29.2" y="105.1">QSPI_SCLK</text>
<text x="30.5" y="124.2">XIN</text>
<text x="199.4" y="120.4">XOUT</text>
<text x="30.5" y="129.3">XOUT</text>
<text x="199.4" y="130.5">XIN</text>
<text x="234.9" y="148.3">GPIO25</text>
<text x="124.5" y="153.4">GPIO25</text>
</g>
</svg>
